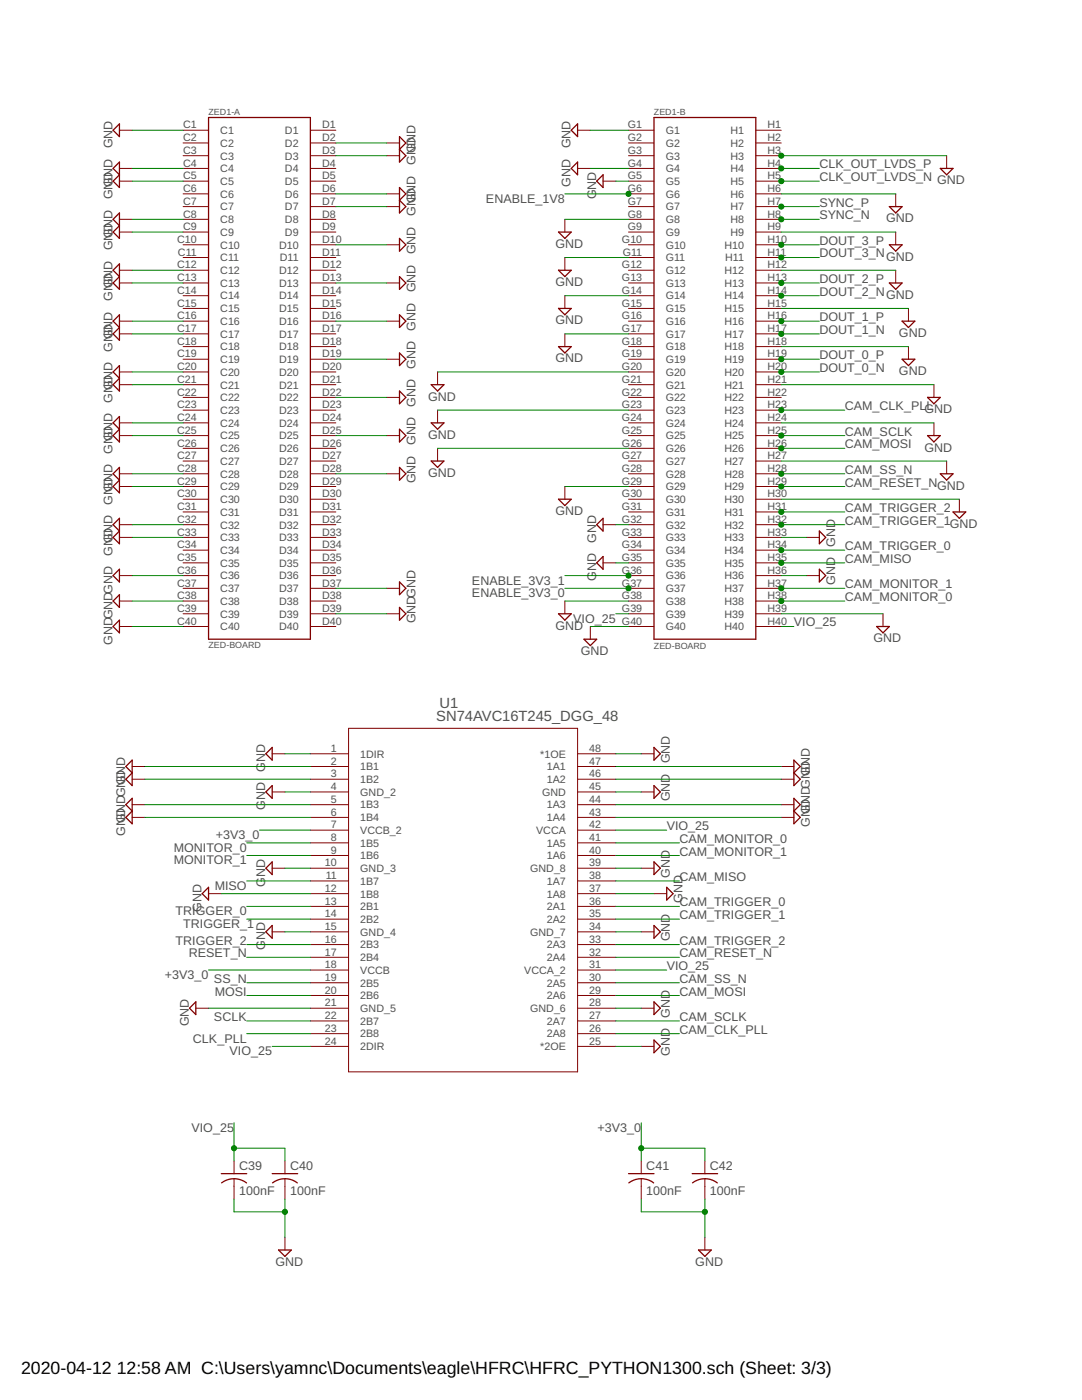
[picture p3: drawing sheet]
<svg xmlns="http://www.w3.org/2000/svg" width="216mm" height="279mm" viewBox="0 0 216 279" stroke-linecap="round" stroke-linejoin="round" font-family="sans-serif">
<g fill="none" stroke="#800000" stroke-width=".2">
<path d="M23.8 26h2.6M23.8 33.6h2.6M23.8 36.2h2.6M36.5 26h5.1M36.5 28.5h5.1M36.5 31.1h5.1M36.5 33.6h5.1M36.5 36.2h5.1M36.5 38.7h5.1M61.9 26h5.1M61.9 28.5h5.1M61.9 31.1h5.1"/>
<path d="M61.9 33.6h5.1M61.9 36.2h5.1M61.9 38.7h5.1M77.2 28.5h2.5M77.2 31.1h2.5M77.2 38.7h2.5M115.3 26h2.5M115.3 33.6h2.5M120.3 36.2h2.6M125.4 26h5.1M125.4 28.5h5.1M125.4 31.1h5.1"/>
<path d="M125.4 33.6h5.1M125.4 36.2h5.1M125.4 38.7h5.1M150.8 26h5.1M150.8 28.5h5.1M150.8 31.1h5.1M150.8 33.6h5.1M150.8 36.2h5.1M150.8 38.7h5.1M178.7 38.7v2.5M188.9 31.1v2.5M23.8 43.8h2.6"/>
<path d="M23.8 46.3h2.6M23.8 53.9h2.6M23.8 56.5h2.6M36.5 41.2h5.1M36.5 43.8h5.1M36.5 46.3h5.1M36.5 48.9h5.1M36.5 51.4h5.1M36.5 53.9h5.1M36.5 56.5h5.1M36.5 59h5.1M61.9 41.2h5.1"/>
<path d="M61.9 43.8h5.1M61.9 46.3h5.1M61.9 48.9h5.1M61.9 51.4h5.1M61.9 53.9h5.1M61.9 56.5h5.1M61.9 59h5.1M77.2 41.2h2.5M77.2 48.9h2.5M77.2 56.5h2.5M112.7 43.8v2.5M112.7 51.4v2.5"/>
<path d="M112.7 59v2.6M125.4 41.2h5.1M125.4 43.8h5.1M125.4 46.3h5.1M125.4 48.9h5.1M125.4 51.4h5.1M125.4 53.9h5.1M125.4 56.5h5.1M125.4 59h5.1M150.8 41.2h5.1M150.8 43.8h5.1M150.8 46.3h5.1"/>
<path d="M150.8 48.9h5.1M150.8 51.4h5.1M150.8 53.9h5.1M150.8 56.5h5.1M150.8 59h5.1M178.7 46.3v2.6M178.7 53.9v2.6M23.8 64.1h2.6M23.8 66.6h2.6M23.8 74.2h2.6M23.8 76.8h2.6M36.5 61.6h5.1"/>
<path d="M36.5 64.1h5.1M36.5 66.6h5.1M36.5 69.2h5.1M36.5 71.7h5.1M36.5 74.2h5.1M36.5 76.8h5.1M36.5 79.3h5.1M61.9 61.6h5.1M61.9 64.1h5.1M61.9 66.6h5.1M61.9 69.2h5.1M61.9 71.7h5.1"/>
<path d="M61.9 74.2h5.1M61.9 76.8h5.1M61.9 79.3h5.1M77.2 64.1h2.5M77.2 71.7h2.5M77.2 79.3h2.5M87.3 74.2v2.6M112.7 66.6v2.6M125.4 61.6h5.1M125.4 64.1h5.1M125.4 66.6h5.1M125.4 69.2h5.1"/>
<path d="M125.4 71.7h5.1M125.4 74.2h5.1M125.4 76.8h5.1M125.4 79.3h5.1M150.8 61.6h5.1M150.8 64.1h5.1M150.8 66.6h5.1M150.8 69.2h5.1M150.8 71.7h5.1M150.8 74.2h5.1M150.8 76.8h5.1M150.8 79.3h5.1"/>
<path d="M181.3 61.6v2.5M181.3 69.2v2.5M186.4 76.8v2.5M23.8 84.4h2.6M23.8 86.9h2.6M23.8 94.6h2.6M23.8 97.1h2.6M36.5 81.9h5.1M36.5 84.4h5.1M36.5 86.9h5.1M36.5 89.5h5.1M36.5 92h5.1"/>
<path d="M36.5 94.6h5.1M36.5 97.1h5.1M36.5 99.6h5.1M61.9 81.9h5.1M61.9 84.4h5.1M61.9 86.9h5.1M61.9 89.5h5.1M61.9 92h5.1M61.9 94.6h5.1M61.9 97.1h5.1M61.9 99.6h5.1M77.2 86.9h2.5"/>
<path d="M77.2 94.6h2.5M87.3 81.9v2.5M87.3 89.5v2.5M112.7 97.1v2.5M125.4 81.9h5.1M125.4 84.4h5.1M125.4 86.9h5.1M125.4 89.5h5.1M125.4 92h5.1M125.4 94.6h5.1M125.4 97.1h5.1M125.4 99.6h5.1"/>
<path d="M150.8 81.9h5.1M150.8 84.4h5.1M150.8 86.9h5.1M150.8 89.5h5.1M150.8 92h5.1M150.8 94.6h5.1M150.8 97.1h5.1M150.8 99.6h5.1M186.4 84.4v2.5M188.9 92v2.6M191.4 99.6v2.6M23.8 104.7h2.6"/>
<path d="M23.8 107.3h2.6M23.8 114.9h2.6M23.8 120h2.6M36.5 102.2h5.1M36.5 104.7h5.1M36.5 107.3h5.1M36.5 109.8h5.1M36.5 112.3h5.1M36.5 114.9h5.1M36.5 117.4h5.1M36.5 120h5.1M61.9 102.2h5.1"/>
<path d="M61.9 104.7h5.1M61.9 107.3h5.1M61.9 109.8h5.1M61.9 112.3h5.1M61.9 114.9h5.1M61.9 117.4h5.1M61.9 120h5.1M77.2 117.4h2.5M112.7 120v2.5M120.3 104.7h2.6M120.3 112.3h2.6M125.4 102.2h5.1"/>
<path d="M125.4 104.7h5.1M125.4 107.3h5.1M125.4 109.8h5.1M125.4 112.3h5.1M125.4 114.9h5.1M125.4 117.4h5.1M125.4 120h5.1M150.8 102.2h5.1M150.8 104.7h5.1M150.8 107.3h5.1M150.8 109.8h5.1M150.8 112.3h5.1"/>
<path d="M150.8 114.9h5.1M150.8 117.4h5.1M150.8 120h5.1M161 107.3h2.5M161 114.9h2.5M23.8 125h2.6M36.5 122.5h5.1M36.5 125h5.1M61.9 122.5h5.1M61.9 125h5.1M77.2 122.5h2.5M117.8 125v2.6"/>
<path d="M125.4 122.5h5.1M125.4 125h5.1M150.8 122.5h5.1M150.8 125h5.1M176.2 122.5v2.5M26.4 153h2.5M26.4 155.5h2.5M54.3 150.4h2.6M54.3 158.1h2.6M61.9 150.4h7.7M61.9 153h7.7M61.9 155.5h7.7"/>
<path d="M61.9 158.1h7.7M69.6 145.4h45.7v68.5h-45.7zM115.3 150.4h7.6M115.3 153h7.6M115.3 155.5h7.6M115.3 158.1h7.6M128 150.4h2.5M128 158.1h2.5M155.9 153h2.5M155.9 155.5h2.5M26.4 160.6h2.5M26.4 163.1h2.5"/>
<path d="M41.6 178.4h2.6M54.3 173.3h2.6M61.9 160.6h7.7M61.9 163.1h7.7M61.9 165.7h7.7M61.9 168.2h7.7M61.9 170.7h7.7M61.9 173.3h7.7M61.9 175.8h7.7M61.9 178.4h7.7M115.3 160.6h7.6M115.3 163.1h7.6"/>
<path d="M115.3 165.7h7.6M115.3 168.2h7.6M115.3 170.7h7.6M115.3 173.3h7.6M115.3 175.8h7.6M115.3 178.4h7.6M128 173.3h2.5M130.5 178.4h2.5M155.9 160.6h2.5M155.9 163.1h2.5M54.3 186h2.6M61.9 180.9h7.7"/>
<path d="M61.9 183.4h7.7M61.9 186h7.7M61.9 188.5h7.7M61.9 191.1h7.7M61.9 193.6h7.7M61.9 196.1h7.7M61.9 198.7h7.7M115.3 180.9h7.6M115.3 183.4h7.6M115.3 186h7.6M115.3 188.5h7.6M115.3 191.1h7.6"/>
<path d="M115.3 193.6h7.6M115.3 196.1h7.6M115.3 198.7h7.6M128 186h2.5M39.1 201.2h2.5M61.9 201.2h7.7M61.9 203.8h7.7M61.9 206.3h7.7M61.9 208.8h7.7M115.3 201.2h7.6M115.3 203.8h7.6M115.3 206.3h7.6"/>
<path d="M115.3 208.8h7.6M128 201.2h2.5M128 208.8h2.5M46.7 231.7v2.5M46.7 235.2v4.1M56.9 231.7v2.5M56.9 235.2v4.1M128 231.7v2.5M128 235.2v4.1M140.7 231.7v2.5M140.7 235.2v4.1M56.9 246.9v2.6"/>
<path d="M140.7 246.9v2.6"/>
</g>
<g fill="none" stroke="#800000" stroke-width=".25">
<path d="M23.8 24.7v2.6l-1.2-1.3zM23.8 32.3v5.1l-1.2-1.2 1.2-1.3-1.2-1.3zM41.6 23.5h20.3v104.1h-20.3zM79.7 27.3l1.3 1.2-1.3 1.3 1.3 1.3-1.3 1.2zM79.7 37.4l1.3 1.3-1.3 1.3 1.3 1.2-1.3 1.3zM114 33.6l1.3-1.3v2.6zM115.3 24.7v2.6l-1.3-1.3zM120.3 34.9v2.5l-1.2-1.2zM130.5 23.5h20.3v104.1h-20.3zM187.6 33.6h2.6l-1.3 1.3zM23.8 42.5v5.1l-1.2-1.3 1.2-1.3-1.2-1.2zM23.8 52.7v5l-1.2-1.2 1.2-1.3-1.2-1.3z"/>
<path d="M79.7 55.2l1.3 1.3-1.3 1.2zM79.7 47.6l1.3 1.3-1.3 1.2zM111.4 46.3h2.6l-1.3 1.3zM111.4 53.9h2.6l-1.3 1.3zM177.5 56.5h2.5l-1.3 1.2zM177.5 48.9h2.5l-1.3 1.2zM177.5 41.2h2.5l-1.3 1.3zM22.6 64.1l1.2-1.3v5.1l-1.2-1.3 1.2-1.2zM23.8 73v5l-1.2-1.2 1.2-1.3-1.2-1.3zM79.7 62.8l1.3 1.3-1.3 1.3zM79.7 70.4l1.3 1.3-1.3 1.3zM79.7 78l1.3 1.3-1.3 1.3z"/>
<path d="M86 76.8h2.6l-1.3 1.2zM111.4 61.6h2.6l-1.3 1.2zM111.4 69.2h2.6l-1.3 1.2zM180 64.1h2.5l-1.2 1.3zM180 71.7h2.5l-1.2 1.3zM185.1 79.3h2.5l-1.2 1.3zM23.8 83.1v5.1l-1.2-1.3 1.2-1.2-1.2-1.3zM23.8 93.3v5.1l-1.2-1.3 1.2-1.3-1.2-1.2zM79.7 85.7l1.3 1.2-1.3 1.3zM79.7 93.3l1.3 1.3-1.3 1.2zM86 92h2.6l-1.3 1.3zM86 84.4h2.6l-1.3 1.3z"/>
<path d="M111.4 99.6h2.6l-1.3 1.3zM185.1 86.9h2.5l-1.2 1.3zM187.6 94.6h2.6l-1.3 1.2zM23.8 103.4v5.1l-1.2-1.2 1.2-1.3-1.2-1.3zM23.8 113.6v2.5l-1.2-1.2zM23.8 118.7v2.5l-1.2-1.2zM79.7 116.1l1.3 1.3-1.3 1.3zM119.1 104.7l1.2-1.3v2.6zM120.3 111.1v2.5l-1.2-1.3zM163.5 106l1.3 1.3-1.3 1.2zM163.5 113.6l1.3 1.3-1.3 1.2zM190.2 102.2h2.5l-1.3 1.2z"/>
<path d="M23.8 123.8v2.5l-1.2-1.3zM79.7 121.2l1.3 1.3-1.3 1.3zM111.4 122.5h2.6l-1.3 1.3zM116.5 127.6h2.6l-1.3 1.2zM174.9 125h2.6l-1.3 1.3zM25.1 153l1.3-1.3v5.1l-1.3-1.3 1.3-1.3zM26.4 159.3v5.1l-1.3-1.3 1.3-1.2-1.3-1.3zM53 150.4l1.3-1.2v2.5zM54.3 156.8v2.5l-1.3-1.2zM130.5 149.2l1.3 1.2-1.3 1.3zM130.5 156.8l1.3 1.3-1.3 1.2zM158.4 151.7l1.3 1.3-1.3 1.2 1.3 1.3-1.3 1.3z"/>
<path d="M158.4 159.3l1.3 1.3-1.3 1.3 1.3 1.2-1.3 1.3zM41.6 177.1v2.5l-1.3-1.2zM54.3 172v2.5l-1.3-1.2zM130.5 172l1.3 1.3-1.3 1.2zM133 177.1l1.3 1.3-1.3 1.2zM39.1 199.9v2.6l-1.3-1.3zM54.3 184.7v2.5l-1.3-1.2zM130.5 184.7l1.3 1.3-1.3 1.2zM130.5 199.9l1.3 1.3-1.3 1.3zM130.5 207.6l1.3 1.2-1.3 1.3zM44.2 234.2h5M46.7 235.2l1.6 .3 .9 .6"/>
<path d="M46.7 235.2l-1.1 .2-1.4 .7M54.3 234.2h5.1M56.9 235.2l1.5 .3 .9 .6M56.9 235.2l-1.1 .2-1.4 .7M125.4 234.2h5.1M128 235.2l1.5 .3 .9 .6M128 235.2l-1.1 .2-1.4 .7M138.1 234.2h5.1M140.7 235.2l1.5 .3 .9 .6M140.7 235.2l-1.1 .2-1.4 .7M55.6 249.5h2.5l-1.2 1.2zM139.4 249.5h2.5l-1.2 1.2z"/>
</g>
<g fill="none" stroke="#008000" stroke-width=".2">
<path d="M26.4 26h10.1M26.4 33.6h10.1M26.4 36.2h10.1M67 31.1h10.2M67 28.5h10.2M67 38.7h10.2M112.7 38.7h12.7M117.8 26h7.6M117.8 33.6h7.6M122.9 36.2h2.5M155.9 31.1h33M155.9 33.6h7.6"/>
<path d="M155.9 36.2h7.6M155.9 38.7h22.8M26.4 43.8h10.1M26.4 46.3h10.1M26.4 53.9h10.1M26.4 56.5h10.1M67 56.5h10.2M67 41.2h10.2M67 48.9h10.2M112.7 43.8h12.7M112.7 51.4h12.7M112.7 59h12.7"/>
<path d="M155.9 43.8h7.6M155.9 51.4h7.6M155.9 59h7.6M155.9 46.3h22.8M155.9 53.9h22.8M155.9 56.5h7.6M155.9 41.2h7.6M155.9 48.9h7.6M26.4 76.8h10.1M26.4 66.6h10.1M26.4 74.2h10.1M26.4 64.1h10.1"/>
<path d="M67 64.1h10.2M67 71.7h10.2M67 79.3h10.2M87.3 74.2h38.1M112.7 66.6h12.7M155.9 76.8h30.5M155.9 66.6h7.6M155.9 74.2h7.6M155.9 64.1h7.6M155.9 71.7h7.6M155.9 61.6h25.4M155.9 69.2h25.4"/>
<path d="M26.4 84.4h10.1M26.4 97.1h10.1M26.4 86.9h10.1M26.4 94.6h10.1M67 86.9h10.2M67 94.6h10.2M87.3 81.9h38.1M87.3 89.5h38.1M112.7 97.1h12.7M155.9 84.4h30.5M155.9 92h33M155.9 99.6h35.5"/>
<path d="M155.9 81.9h12.7M155.9 89.5h12.7M155.9 97.1h12.7M155.9 86.9h12.7M155.9 94.6h12.7M26.4 107.3h10.1M26.4 114.9h10.1M26.4 104.7h10.1M26.4 120h10.1M67 117.4h10.2M112.7 114.9h12.7M112.7 120h12.7"/>
<path d="M112.7 117.4h12.7M122.9 104.7h2.5M122.9 112.3h2.5M155.9 107.3h5.1M155.9 114.9h5.1M155.9 104.7h12.7M155.9 112.3h12.7M155.9 120h12.7M155.9 117.4h12.7M155.9 109.8h12.7M155.9 102.2h12.7M26.4 125h10.1"/>
<path d="M67 122.5h10.2M117.8 125h7.6M122.9 122.5h2.5M155.9 122.5h20.3M155.9 125h2.5M28.9 153h33M28.9 155.5h33M56.9 158.1h5M56.9 150.4h5M122.9 158.1h5.1M122.9 150.4h5.1M122.9 153h33"/>
<path d="M122.9 155.5h33M28.9 160.6h33M28.9 163.1h33M44.2 178.4h17.7M49.2 175.8h12.7M49.2 170.7h12.7M49.2 168.2h12.7M51.8 165.7h10.1M56.9 173.3h5M122.9 173.3h5.1M122.9 160.6h33M122.9 163.1h33"/>
<path d="M122.9 178.4h7.6M122.9 175.8h12.7M122.9 165.7h10.1M122.9 170.7h12.7M122.9 168.2h12.7M41.6 193.6h20.3M49.2 198.7h12.7M49.2 196.1h12.7M49.2 191.1h12.7M49.2 188.5h12.7M49.2 180.9h12.7M49.2 183.4h12.7"/>
<path d="M56.9 186h5M122.9 186h5.1M122.9 198.7h12.7M122.9 196.1h12.7M122.9 191.1h12.7M122.9 188.5h12.7M122.9 180.9h12.7M122.9 193.6h10.1M122.9 183.4h12.7M41.6 201.2h20.3M49.2 203.8h12.7M49.2 206.3h12.7"/>
<path d="M54.3 208.8h7.6M122.9 201.2h5.1M122.9 208.8h5.1M122.9 203.8h12.7M122.9 206.3h12.7M46.7 224.1v7.6M46.7 239.3v2.6h10.2M46.7 229.2h10.2v2.5M56.9 239.3v7.6M128 239.3v2.6h12.7M128 224.1v7.6M128 229.2h12.7v2.5"/>
<path d="M140.7 239.3v7.6"/>
</g>
<g fill="#008000" stroke="#008000" stroke-width=".2">
<circle cx="155.9" cy="31.1" r=".51"/>
<circle cx="56.9" cy="241.9" r=".51"/>
<circle cx="140.7" cy="241.9" r=".51"/>
<circle cx="155.9" cy="33.6" r=".51"/>
<circle cx="155.9" cy="36.2" r=".51"/>
<circle cx="155.9" cy="56.5" r=".51"/>
<circle cx="155.9" cy="48.9" r=".51"/>
<circle cx="155.9" cy="41.2" r=".51"/>
<circle cx="125.4" cy="38.7" r=".51"/>
<circle cx="125.4" cy="117.4" r=".51"/>
<circle cx="125.4" cy="114.9" r=".51"/>
<circle cx="155.9" cy="71.7" r=".51"/>
<circle cx="155.9" cy="64.1" r=".51"/>
<circle cx="155.9" cy="43.8" r=".51"/>
<circle cx="155.9" cy="51.4" r=".51"/>
<circle cx="155.9" cy="59" r=".51"/>
<circle cx="155.9" cy="66.6" r=".51"/>
<circle cx="155.9" cy="74.2" r=".51"/>
<circle cx="46.7" cy="229.2" r=".51"/>
<circle cx="155.9" cy="117.4" r=".51"/>
<circle cx="155.9" cy="120" r=".51"/>
<circle cx="155.9" cy="112.3" r=".51"/>
<circle cx="128" cy="229.2" r=".51"/>
<circle cx="155.9" cy="104.7" r=".51"/>
<circle cx="155.9" cy="109.8" r=".51"/>
<circle cx="155.9" cy="102.2" r=".51"/>
<circle cx="155.9" cy="97.1" r=".51"/>
<circle cx="155.9" cy="94.6" r=".51"/>
<circle cx="155.9" cy="89.5" r=".51"/>
<circle cx="155.9" cy="86.9" r=".51"/>
<circle cx="155.9" cy="81.9" r=".51"/>
</g>
<g font-size="3.5">
<text x="4.2" y="274.2">2020-04-12</text>
<text x="23.3" y="274.2">12:58 AM C:\Users\yamnc\Documents\eagle\HFRC\HFRC_PYTHON1300.sch (Sheet: 3/3)</text>
</g>
<g font-size="2.9" fill="#505050">
<text x="87" y="143.8">SN74AVC16T245_DGG_48</text>
<text x="87.7" y="141.3">U1</text>
</g>
<g font-size="2.5" fill="#505050">
<text x="22.4" y="29.6" transform="rotate(-90 22.4 29.6)">GND</text>
<text x="113.9" y="29.6" transform="rotate(-90 113.9 29.6)">GND</text>
<text x="82.9" y="33" transform="rotate(-90 82.9 33)">GND</text>
<text x="82.9" y="30.4" transform="rotate(-90 82.9 30.4)">GND</text>
<text x="163.5" y="33.6">CLK_OUT_LVDS_P</text>
<text x="22.4" y="39.8" transform="rotate(-90 22.4 39.8)">GND</text>
<text x="22.4" y="37.3" transform="rotate(-90 22.4 37.3)">GND</text>
<text x="82.9" y="40.6" transform="rotate(-90 82.9 40.6)">GND</text>
<text x="97" y="40.5">ENABLE_1V8</text>
<text x="113.9" y="37.3" transform="rotate(-90 113.9 37.3)">GND</text>
<text x="118.9" y="39.8" transform="rotate(-90 118.9 39.8)">GND</text>
<text x="163.5" y="36.1">CLK_OUT_LVDS_N</text>
<text x="163.5" y="41.2">SYNC_P</text>
<text x="187" y="36.8">GND</text>
<text x="22.4" y="47.4" transform="rotate(-90 22.4 47.4)">GND</text>
<text x="82.9" y="43.1" transform="rotate(-90 82.9 43.1)">GND</text>
<text x="163.5" y="43.8">SYNC_N</text>
<text x="176.8" y="44.4">GND</text>
<text x="22.4" y="49.9" transform="rotate(-90 22.4 49.9)">GND</text>
<text x="82.9" y="50.8" transform="rotate(-90 82.9 50.8)">GND</text>
<text x="110.8" y="49.5">GND</text>
<text x="163.5" y="48.8">DOUT_3_P</text>
<text x="163.5" y="51.4">DOUT_3_N</text>
<text x="176.8" y="52">GND</text>
<text x="22.4" y="57.6" transform="rotate(-90 22.4 57.6)">GND</text>
<text x="82.9" y="58.4" transform="rotate(-90 82.9 58.4)">GND</text>
<text x="110.8" y="57.1">GND</text>
<text x="163.5" y="56.5">DOUT_2_P</text>
<text x="163.5" y="59">DOUT_2_N</text>
<text x="176.8" y="59.6">GND</text>
<text x="22.4" y="60.1" transform="rotate(-90 22.4 60.1)">GND</text>
<text x="82.9" y="66" transform="rotate(-90 82.9 66)">GND</text>
<text x="110.8" y="64.7">GND</text>
<text x="163.5" y="64.1">DOUT_1_P</text>
<text x="22.4" y="70.3" transform="rotate(-90 22.4 70.3)">GND</text>
<text x="22.4" y="67.7" transform="rotate(-90 22.4 67.7)">GND</text>
<text x="163.5" y="71.7">DOUT_0_P</text>
<text x="163.5" y="66.6">DOUT_1_N</text>
<text x="179.4" y="67.3">GND</text>
<text x="22.4" y="77.9" transform="rotate(-90 22.4 77.9)">GND</text>
<text x="82.9" y="73.6" transform="rotate(-90 82.9 73.6)">GND</text>
<text x="110.8" y="72.3">GND</text>
<text x="163.5" y="74.2">DOUT_0_N</text>
<text x="179.4" y="74.9">GND</text>
<text x="22.4" y="80.4" transform="rotate(-90 22.4 80.4)">GND</text>
<text x="82.9" y="81.2" transform="rotate(-90 82.9 81.2)">GND</text>
<text x="85.4" y="80">GND</text>
<text x="168.6" y="81.9">CAM_CLK_PLL</text>
<text x="184.4" y="82.5">GND</text>
<text x="22.4" y="88" transform="rotate(-90 22.4 88)">GND</text>
<text x="82.9" y="88.8" transform="rotate(-90 82.9 88.8)">GND</text>
<text x="85.4" y="87.6">GND</text>
<text x="168.6" y="89.5">CAM_MOSI</text>
<text x="168.6" y="86.9">CAM_SCLK</text>
<text x="22.4" y="90.6" transform="rotate(-90 22.4 90.6)">GND</text>
<text x="85.4" y="95.2">GND</text>
<text x="168.6" y="94.6">CAM_SS_N</text>
<text x="184.4" y="90.1">GND</text>
<text x="22.4" y="100.7" transform="rotate(-90 22.4 100.7)">GND</text>
<text x="22.4" y="98.2" transform="rotate(-90 22.4 98.2)">GND</text>
<text x="82.9" y="96.5" transform="rotate(-90 82.9 96.5)">GND</text>
<text x="168.6" y="97.1">CAM_RESET_N</text>
<text x="187" y="97.7">GND</text>
<text x="110.8" y="102.8">GND</text>
<text x="168.6" y="104.7">CAM_TRIGGER_1</text>
<text x="168.6" y="102.2">CAM_TRIGGER_2</text>
<text x="189.5" y="105.3">GND</text>
<text x="22.4" y="110.9" transform="rotate(-90 22.4 110.9)">GND</text>
<text x="22.4" y="108.4" transform="rotate(-90 22.4 108.4)">GND</text>
<text x="118.9" y="108.4" transform="rotate(-90 118.9 108.4)">GND</text>
<text x="166.7" y="109.2" transform="rotate(-90 166.7 109.2)">GND</text>
<text x="168.6" y="112.3">CAM_MISO</text>
<text x="168.6" y="109.8">CAM_TRIGGER_0</text>
<text x="94.2" y="119.2">ENABLE_3V3_0</text>
<text x="94.2" y="116.7">ENABLE_3V3_1</text>
<text x="118.9" y="116" transform="rotate(-90 118.9 116)">GND</text>
<text x="166.7" y="116.8" transform="rotate(-90 166.7 116.8)">GND</text>
<text x="168.6" y="117.4">CAM_MONITOR_1</text>
<text x="168.6" y="120">CAM_MONITOR_0</text>
<text x="82.9" y="124.4" transform="rotate(-90 82.9 124.4)">GNDGND</text>
<text x="110.8" y="125.7">GND</text>
<text x="114.4" y="124.3">VIO_25</text>
<text x="158.4" y="125">VIO_25</text>
<text x="22.4" y="128.7" transform="rotate(-90 22.4 128.7)">GNDGNDGND</text>
<text x="115.9" y="130.7">GND</text>
<text x="174.3" y="128.2">GND</text>
<text x="52.9" y="154.1" transform="rotate(-90 52.9 154.1)">GND</text>
<text x="133.7" y="152.3" transform="rotate(-90 133.7 152.3)">GND</text>
<text x="161.6" y="154.9" transform="rotate(-90 161.6 154.9)">GND</text>
<text x="25" y="156.6" transform="rotate(-90 25 156.6)">GND</text>
<text x="52.9" y="161.7" transform="rotate(-90 52.9 161.7)">GND</text>
<text x="133.7" y="159.9" transform="rotate(-90 133.7 159.9)">GND</text>
<text x="25" y="166.8" transform="rotate(-90 25 166.8)">GND</text>
<text x="25" y="164.2" transform="rotate(-90 25 164.2)">GNDGND</text>
<text x="43.1" y="167.4">+3V3_0</text>
<text x="133" y="165.7">VIO_25</text>
<text x="161.6" y="165" transform="rotate(-90 161.6 165)">GND</text>
<text x="161.6" y="162.5" transform="rotate(-90 161.6 162.5)">GNDGND</text>
<text x="34.7" y="172.5">MONITOR_1</text>
<text x="34.7" y="170">MONITOR_0</text>
<text x="135.6" y="170.7">CAM_MONITOR_1</text>
<text x="135.6" y="168.2">CAM_MONITOR_0</text>
<text x="42.8" y="177.6">MISO</text>
<text x="52.9" y="176.9" transform="rotate(-90 52.9 176.9)">GND</text>
<text x="133.7" y="175.2" transform="rotate(-90 133.7 175.2)">GND</text>
<text x="135.6" y="175.8">CAM_MISO</text>
<text x="35" y="182.7">TRIGGER_0</text>
<text x="36.5" y="185.2">TRIGGER_1</text>
<text x="40.2" y="182" transform="rotate(-90 40.2 182)">GND</text>
<text x="135.6" y="183.4">CAM_TRIGGER_1</text>
<text x="135.6" y="180.9">CAM_TRIGGER_0</text>
<text x="136.2" y="180.3" transform="rotate(-90 136.2 180.3)">GND</text>
<text x="35" y="188.5">TRIGGER_2</text>
<text x="37.7" y="191.1">RESET_N</text>
<text x="52.9" y="189.6" transform="rotate(-90 52.9 189.6)">GND</text>
<text x="133.7" y="187.9" transform="rotate(-90 133.7 187.9)">GND</text>
<text x="135.6" y="188.5">CAM_TRIGGER_2</text>
<text x="135.6" y="191.1">CAM_RESET_N</text>
<text x="32.9" y="195.4">+3V3_0</text>
<text x="42.7" y="196.1">SS_N</text>
<text x="133" y="193.6">VIO_25</text>
<text x="135.6" y="196.1">CAM_SS_N</text>
<text x="42.7" y="203.8">SCLK</text>
<text x="42.8" y="198.7">MOSI</text>
<text x="133.7" y="203.1" transform="rotate(-90 133.7 203.1)">GND</text>
<text x="135.6" y="198.7">CAM_MOSI</text>
<text x="135.6" y="203.8">CAM_SCLK</text>
<text x="37.7" y="204.9" transform="rotate(-90 37.7 204.9)">GND</text>
<text x="38.5" y="208.1">CLK_PLL</text>
<text x="135.6" y="206.3">CAM_CLK_PLL</text>
<text x="45.8" y="210.6">VIO_25</text>
<text x="133.7" y="210.7" transform="rotate(-90 133.7 210.7)">GND</text>
<text x="38.2" y="225.8">VIO_25</text>
<text x="119.2" y="225.8">+3V3_0</text>
<text x="47.7" y="233.6">C39</text>
<text x="57.9" y="233.6">C40</text>
<text x="129" y="233.6">C41</text>
<text x="141.7" y="233.6">C42</text>
<text x="47.7" y="238.4">100nF</text>
<text x="57.9" y="238.4">100nF</text>
<text x="129" y="238.4">100nF</text>
<text x="141.7" y="238.4">100nF</text>
<text x="54.9" y="252.6">GND</text>
<text x="138.7" y="252.6">GND</text>
</g>
<g font-size="2.1" fill="#505050">
<text x="36.5" y="25.6">C1</text>
<text x="36.5" y="28.2">C2</text>
<text x="44" y="26.8">C1</text>
<text x="44" y="29.3">C2</text>
<text x="56.9" y="26.8">D1</text>
<text x="56.9" y="29.3">D2</text>
<text x="64.3" y="25.6">D1</text>
<text x="64.3" y="28.2">D2</text>
<text x="125.3" y="25.6">G1</text>
<text x="125.3" y="28.2">G2</text>
<text x="132.8" y="26.8">G1</text>
<text x="132.8" y="29.3">G2</text>
<text x="145.7" y="26.8">H1</text>
<text x="145.7" y="29.3">H2</text>
<text x="153.1" y="25.6">H1</text>
<text x="153.1" y="28.2">H2</text>
<text x="36.5" y="30.7">C3</text>
<text x="36.5" y="33.3">C4</text>
<text x="36.5" y="35.8">C5</text>
<text x="44" y="31.8">C3</text>
<text x="44" y="34.4">C4</text>
<text x="56.9" y="31.8">D3</text>
<text x="56.9" y="34.4">D4</text>
<text x="64.3" y="30.7">D3</text>
<text x="64.3" y="33.3">D4</text>
<text x="64.3" y="35.8">D5</text>
<text x="125.3" y="30.7">G3</text>
<text x="125.3" y="33.3">G4</text>
<text x="125.3" y="35.8">G5</text>
<text x="132.8" y="31.8">G3</text>
<text x="132.8" y="34.4">G4</text>
<text x="145.7" y="31.8">H3</text>
<text x="145.7" y="34.4">H4</text>
<text x="153.1" y="30.7">H3</text>
<text x="153.1" y="33.3">H4</text>
<text x="153.1" y="35.8">H5</text>
<text x="36.5" y="38.3">C6</text>
<text x="36.5" y="40.9">C7</text>
<text x="44" y="36.9">C5</text>
<text x="44" y="39.5">C6</text>
<text x="44" y="42">C7</text>
<text x="56.9" y="36.9">D5</text>
<text x="56.9" y="39.5">D6</text>
<text x="56.9" y="42">D7</text>
<text x="64.3" y="38.3">D6</text>
<text x="64.3" y="40.9">D7</text>
<text x="125.3" y="38.3">G6</text>
<text x="125.3" y="40.9">G7</text>
<text x="132.8" y="36.9">G5</text>
<text x="132.8" y="39.5">G6</text>
<text x="132.8" y="42">G7</text>
<text x="145.7" y="36.9">H5</text>
<text x="145.7" y="39.5">H6</text>
<text x="145.7" y="42">H7</text>
<text x="153.1" y="38.3">H6</text>
<text x="153.1" y="40.9">H7</text>
<text x="36.5" y="43.4">C8</text>
<text x="36.5" y="46">C9</text>
<text x="44" y="44.5">C8</text>
<text x="44" y="47.1">C9</text>
<text x="56.9" y="44.5">D8</text>
<text x="56.9" y="47.1">D9</text>
<text x="64.3" y="43.4">D8</text>
<text x="64.3" y="46">D9</text>
<text x="125.3" y="43.4">G8</text>
<text x="125.3" y="46">G9</text>
<text x="132.8" y="44.5">G8</text>
<text x="132.8" y="47.1">G9</text>
<text x="145.7" y="44.5">H8</text>
<text x="145.7" y="47.1">H9</text>
<text x="153.1" y="43.4">H8</text>
<text x="153.1" y="46">H9</text>
<text x="35.4" y="48.5">C10</text>
<text x="35.4" y="53.6">C12</text>
<text x="35.5" y="51">C11</text>
<text x="44" y="49.6">C10</text>
<text x="44" y="52.1">C11</text>
<text x="55.7" y="49.6">D10</text>
<text x="55.8" y="52.1">D11</text>
<text x="64.3" y="48.5">D10</text>
<text x="64.3" y="51">D11</text>
<text x="64.3" y="53.6">D12</text>
<text x="124.1" y="48.5">G10</text>
<text x="124.1" y="53.6">G12</text>
<text x="124.3" y="51">G11</text>
<text x="132.8" y="49.6">G10</text>
<text x="132.8" y="52.1">G11</text>
<text x="144.6" y="49.6">H10</text>
<text x="144.7" y="52.1">H11</text>
<text x="153.1" y="48.5">H10</text>
<text x="153.1" y="51">H11</text>
<text x="153.1" y="53.6">H12</text>
<text x="35.4" y="56.1">C13</text>
<text x="35.4" y="58.6">C14</text>
<text x="44" y="54.7">C12</text>
<text x="44" y="57.2">C13</text>
<text x="44" y="59.8">C14</text>
<text x="55.7" y="54.7">D12</text>
<text x="55.7" y="57.2">D13</text>
<text x="55.7" y="59.8">D14</text>
<text x="64.3" y="56.1">D13</text>
<text x="64.3" y="58.6">D14</text>
<text x="124.1" y="56.1">G13</text>
<text x="124.1" y="58.6">G14</text>
<text x="132.8" y="54.7">G12</text>
<text x="132.8" y="57.2">G13</text>
<text x="132.8" y="59.8">G14</text>
<text x="144.6" y="54.7">H12</text>
<text x="144.6" y="57.2">H13</text>
<text x="144.6" y="59.8">H14</text>
<text x="153.1" y="56.1">H13</text>
<text x="153.1" y="58.6">H14</text>
<text x="35.4" y="61.2">C15</text>
<text x="35.4" y="63.7">C16</text>
<text x="44" y="62.3">C15</text>
<text x="44" y="64.8">C16</text>
<text x="55.7" y="62.3">D15</text>
<text x="55.7" y="64.8">D16</text>
<text x="64.3" y="61.2">D15</text>
<text x="64.3" y="63.7">D16</text>
<text x="124.1" y="61.2">G15</text>
<text x="124.1" y="63.7">G16</text>
<text x="132.8" y="62.3">G15</text>
<text x="132.8" y="64.8">G16</text>
<text x="144.6" y="62.3">H15</text>
<text x="144.6" y="64.8">H16</text>
<text x="153.1" y="61.2">H15</text>
<text x="153.1" y="63.7">H16</text>
<text x="35.4" y="66.3">C17</text>
<text x="35.4" y="68.8">C18</text>
<text x="35.4" y="71.3">C19</text>
<text x="44" y="67.4">C17</text>
<text x="44" y="69.9">C18</text>
<text x="55.7" y="67.4">D17</text>
<text x="55.7" y="69.9">D18</text>
<text x="64.3" y="66.3">D17</text>
<text x="64.3" y="68.8">D18</text>
<text x="64.3" y="71.3">D19</text>
<text x="124.1" y="66.3">G17</text>
<text x="124.1" y="68.8">G18</text>
<text x="124.1" y="71.3">G19</text>
<text x="132.8" y="67.4">G17</text>
<text x="132.8" y="69.9">G18</text>
<text x="144.6" y="67.4">H17</text>
<text x="144.6" y="69.9">H18</text>
<text x="153.1" y="66.3">H17</text>
<text x="153.1" y="68.8">H18</text>
<text x="153.1" y="71.3">H19</text>
<text x="35.4" y="73.9">C20</text>
<text x="35.4" y="76.4">C21</text>
<text x="44" y="72.5">C19</text>
<text x="44" y="75">C20</text>
<text x="44" y="77.5">C21</text>
<text x="55.7" y="72.5">D19</text>
<text x="55.7" y="75">D20</text>
<text x="55.7" y="77.5">D21</text>
<text x="64.3" y="73.9">D20</text>
<text x="64.3" y="76.4">D21</text>
<text x="124.1" y="73.9">G20</text>
<text x="124.1" y="76.4">G21</text>
<text x="132.8" y="72.5">G19</text>
<text x="132.8" y="75">G20</text>
<text x="132.8" y="77.5">G21</text>
<text x="144.6" y="72.5">H19</text>
<text x="144.6" y="75">H20</text>
<text x="144.6" y="77.5">H21</text>
<text x="153.1" y="73.9">H20</text>
<text x="153.1" y="76.4">H21</text>
<text x="35.4" y="79">C22</text>
<text x="35.4" y="81.5">C23</text>
<text x="44" y="80.1">C22</text>
<text x="44" y="82.6">C23</text>
<text x="55.7" y="80.1">D22</text>
<text x="55.7" y="82.6">D23</text>
<text x="64.3" y="79">D22</text>
<text x="64.3" y="81.5">D23</text>
<text x="124.1" y="79">G22</text>
<text x="124.1" y="81.5">G23</text>
<text x="132.8" y="80.1">G22</text>
<text x="132.8" y="82.6">G23</text>
<text x="144.6" y="80.1">H22</text>
<text x="144.6" y="82.6">H23</text>
<text x="153.1" y="79">H22</text>
<text x="153.1" y="81.5">H23</text>
<text x="35.4" y="84">C24</text>
<text x="35.4" y="86.6">C25</text>
<text x="35.4" y="89.1">C26</text>
<text x="44" y="85.2">C24</text>
<text x="44" y="87.7">C25</text>
<text x="55.7" y="85.2">D24</text>
<text x="55.7" y="87.7">D25</text>
<text x="64.3" y="84">D24</text>
<text x="64.3" y="86.6">D25</text>
<text x="64.3" y="89.1">D26</text>
<text x="124.1" y="84">G24</text>
<text x="124.1" y="86.6">G25</text>
<text x="124.1" y="89.1">G26</text>
<text x="132.8" y="85.2">G24</text>
<text x="132.8" y="87.7">G25</text>
<text x="144.6" y="85.2">H24</text>
<text x="144.6" y="87.7">H25</text>
<text x="153.1" y="84">H24</text>
<text x="153.1" y="86.6">H25</text>
<text x="153.1" y="89.1">H26</text>
<text x="35.4" y="91.7">C27</text>
<text x="35.4" y="94.2">C28</text>
<text x="44" y="90.2">C26</text>
<text x="44" y="92.8">C27</text>
<text x="44" y="95.3">C28</text>
<text x="55.7" y="90.2">D26</text>
<text x="55.7" y="92.8">D27</text>
<text x="55.7" y="95.3">D28</text>
<text x="64.3" y="91.7">D27</text>
<text x="64.3" y="94.2">D28</text>
<text x="124.1" y="91.7">G27</text>
<text x="124.1" y="94.2">G28</text>
<text x="132.8" y="90.2">G26</text>
<text x="132.8" y="92.8">G27</text>
<text x="132.8" y="95.3">G28</text>
<text x="144.6" y="90.2">H26</text>
<text x="144.6" y="92.8">H27</text>
<text x="144.6" y="95.3">H28</text>
<text x="153.1" y="91.7">H27</text>
<text x="153.1" y="94.2">H28</text>
<text x="35.4" y="96.7">C29</text>
<text x="35.4" y="99.3">C30</text>
<text x="35.4" y="101.8">C31</text>
<text x="44" y="97.9">C29</text>
<text x="44" y="100.4">C30</text>
<text x="55.7" y="97.9">D29</text>
<text x="55.7" y="100.4">D30</text>
<text x="64.3" y="96.7">D29</text>
<text x="64.3" y="99.3">D30</text>
<text x="64.3" y="101.8">D31</text>
<text x="124.1" y="96.7">G29</text>
<text x="124.1" y="99.3">G30</text>
<text x="124.1" y="101.8">G31</text>
<text x="132.8" y="97.9">G29</text>
<text x="132.8" y="100.4">G30</text>
<text x="144.6" y="97.9">H29</text>
<text x="144.6" y="100.4">H30</text>
<text x="153.1" y="96.7">H29</text>
<text x="153.1" y="99.3">H30</text>
<text x="153.1" y="101.8">H31</text>
<text x="35.4" y="104.4">C32</text>
<text x="35.4" y="106.9">C33</text>
<text x="44" y="102.9">C31</text>
<text x="44" y="105.5">C32</text>
<text x="55.7" y="102.9">D31</text>
<text x="55.7" y="105.5">D32</text>
<text x="64.3" y="104.4">D32</text>
<text x="64.3" y="106.9">D33</text>
<text x="124.1" y="104.4">G32</text>
<text x="124.1" y="106.9">G33</text>
<text x="132.8" y="102.9">G31</text>
<text x="132.8" y="105.5">G32</text>
<text x="144.6" y="102.9">H31</text>
<text x="144.6" y="105.5">H32</text>
<text x="153.1" y="104.4">H32</text>
<text x="153.1" y="106.9">H33</text>
<text x="35.4" y="109.4">C34</text>
<text x="35.4" y="112">C35</text>
<text x="44" y="108">C33</text>
<text x="44" y="110.6">C34</text>
<text x="44" y="113.1">C35</text>
<text x="55.7" y="108">D33</text>
<text x="55.7" y="110.6">D34</text>
<text x="55.7" y="113.1">D35</text>
<text x="64.3" y="109.4">D34</text>
<text x="64.3" y="112">D35</text>
<text x="124.1" y="109.4">G34</text>
<text x="124.1" y="112">G35</text>
<text x="132.8" y="108">G33</text>
<text x="132.8" y="110.6">G34</text>
<text x="132.8" y="113.1">G35</text>
<text x="144.6" y="108">H33</text>
<text x="144.6" y="110.6">H34</text>
<text x="144.6" y="113.1">H35</text>
<text x="153.1" y="109.4">H34</text>
<text x="153.1" y="112">H35</text>
<text x="35.4" y="114.5">C36</text>
<text x="35.4" y="117.1">C37</text>
<text x="35.4" y="119.6">C38</text>
<text x="44" y="115.6">C36</text>
<text x="44" y="118.2">C37</text>
<text x="55.7" y="115.6">D36</text>
<text x="55.7" y="118.2">D37</text>
<text x="64.3" y="114.5">D36</text>
<text x="64.3" y="117.1">D37</text>
<text x="64.3" y="119.6">D38</text>
<text x="124.1" y="114.5">G36</text>
<text x="124.1" y="117.1">G37</text>
<text x="124.1" y="119.6">G38</text>
<text x="132.8" y="115.6">G36</text>
<text x="132.8" y="118.2">G37</text>
<text x="144.6" y="115.6">H36</text>
<text x="144.6" y="118.2">H37</text>
<text x="153.1" y="114.5">H36</text>
<text x="153.1" y="117.1">H37</text>
<text x="153.1" y="119.6">H38</text>
<text x="35.4" y="122.1">C39</text>
<text x="35.4" y="124.7">C40</text>
<text x="44" y="120.7">C38</text>
<text x="44" y="123.3">C39</text>
<text x="44" y="125.8">C40</text>
<text x="55.7" y="120.7">D38</text>
<text x="55.7" y="123.3">D39</text>
<text x="55.7" y="125.8">D40</text>
<text x="64.3" y="122.1">D39</text>
<text x="64.3" y="124.7">D40</text>
<text x="124.1" y="122.1">G39</text>
<text x="124.1" y="124.7">G40</text>
<text x="132.8" y="120.7">G38</text>
<text x="132.8" y="123.3">G39</text>
<text x="132.8" y="125.8">G40</text>
<text x="144.6" y="120.7">H38</text>
<text x="144.6" y="123.3">H39</text>
<text x="144.6" y="125.8">H40</text>
<text x="153.1" y="122.1">H39</text>
<text x="153.1" y="124.7">H40</text>
<text x="66" y="150.1">1</text>
<text x="66" y="152.6">2</text>
<text x="66" y="155.1">3</text>
<text x="71.9" y="151.2">1DIR</text>
<text x="71.9" y="153.7">1B1</text>
<text x="107.8" y="151.2">*1OE</text>
<text x="109.1" y="153.7">1A1</text>
<text x="117.6" y="155.1">46</text>
<text x="117.6" y="152.6">47</text>
<text x="117.6" y="150.1">48</text>
<text x="66" y="157.7">4</text>
<text x="66" y="160.2">5</text>
<text x="71.9" y="156.3">1B2</text>
<text x="71.9" y="158.8">GND_2</text>
<text x="71.9" y="161.3">1B3</text>
<text x="108.2" y="158.8">GND</text>
<text x="109.1" y="161.3">1A3</text>
<text x="109.1" y="156.3">1A2</text>
<text x="117.6" y="160.2">44</text>
<text x="117.6" y="157.7">45</text>
<text x="66" y="162.8">6</text>
<text x="66" y="165.3">7</text>
<text x="66" y="167.8">8</text>
<text x="71.9" y="163.9">1B4</text>
<text x="71.9" y="166.4">VCCB_2</text>
<text x="107" y="166.4">VCCA</text>
<text x="109.1" y="163.9">1A4</text>
<text x="117.6" y="167.8">41</text>
<text x="117.6" y="165.3">42</text>
<text x="117.6" y="162.8">43</text>
<text x="64.8" y="172.9">10</text>
<text x="66" y="170.4">9</text>
<text x="71.9" y="169">1B5</text>
<text x="71.9" y="171.5">1B6</text>
<text x="109.1" y="171.5">1A6</text>
<text x="109.1" y="169">1A5</text>
<text x="117.6" y="172.9">39</text>
<text x="117.6" y="170.4">40</text>
<text x="64.8" y="178">12</text>
<text x="65" y="175.5">11</text>
<text x="71.9" y="174">GND_3</text>
<text x="71.9" y="176.6">1B7</text>
<text x="71.9" y="179.1">1B8</text>
<text x="105.8" y="174">GND_8</text>
<text x="109.1" y="179.1">1A8</text>
<text x="109.1" y="176.6">1A7</text>
<text x="117.6" y="178">37</text>
<text x="117.6" y="175.5">38</text>
<text x="64.8" y="180.5">13</text>
<text x="64.8" y="183.1">14</text>
<text x="64.8" y="185.6">15</text>
<text x="71.9" y="181.7">2B1</text>
<text x="71.9" y="184.2">2B2</text>
<text x="109.1" y="184.2">2A2</text>
<text x="109.1" y="181.7">2A1</text>
<text x="117.6" y="185.6">34</text>
<text x="117.6" y="183.1">35</text>
<text x="117.6" y="180.5">36</text>
<text x="64.8" y="188.2">16</text>
<text x="64.8" y="190.7">17</text>
<text x="71.9" y="186.7">GND_4</text>
<text x="71.9" y="189.3">2B3</text>
<text x="71.9" y="191.8">2B4</text>
<text x="105.8" y="186.7">GND_7</text>
<text x="109.1" y="191.8">2A4</text>
<text x="109.1" y="189.3">2A3</text>
<text x="117.6" y="190.7">32</text>
<text x="117.6" y="188.2">33</text>
<text x="64.8" y="193.2">18</text>
<text x="64.8" y="195.8">19</text>
<text x="71.9" y="194.4">VCCB</text>
<text x="71.9" y="196.9">2B5</text>
<text x="104.6" y="194.4">VCCA_2</text>
<text x="109.1" y="196.9">2A5</text>
<text x="117.6" y="195.8">30</text>
<text x="117.6" y="193.2">31</text>
<text x="64.8" y="198.3">20</text>
<text x="64.8" y="200.9">21</text>
<text x="64.8" y="203.4">22</text>
<text x="71.9" y="199.4">2B6</text>
<text x="71.9" y="202">GND_5</text>
<text x="105.8" y="202">GND_6</text>
<text x="109.1" y="199.4">2A6</text>
<text x="117.6" y="203.4">27</text>
<text x="117.6" y="200.9">28</text>
<text x="117.6" y="198.3">29</text>
<text x="64.8" y="205.9">23</text>
<text x="64.8" y="208.5">24</text>
<text x="71.9" y="204.5">2B7</text>
<text x="71.9" y="207.1">2B8</text>
<text x="71.9" y="209.6">2DIR</text>
<text x="107.8" y="209.6">*2OE</text>
<text x="109.1" y="207.1">2A8</text>
<text x="109.1" y="204.5">2A7</text>
<text x="117.6" y="208.5">25</text>
<text x="117.6" y="205.9">26</text>
</g>
<g font-size="1.8" fill="#505050">
<text x="41.6" y="22.9">ZED1-A</text>
<text x="130.5" y="22.9">ZED1-B</text>
<text x="41.6" y="129.3">ZED-BOARD</text>
<text x="130.5" y="129.6">ZED-BOARD</text>
</g>
</svg>
